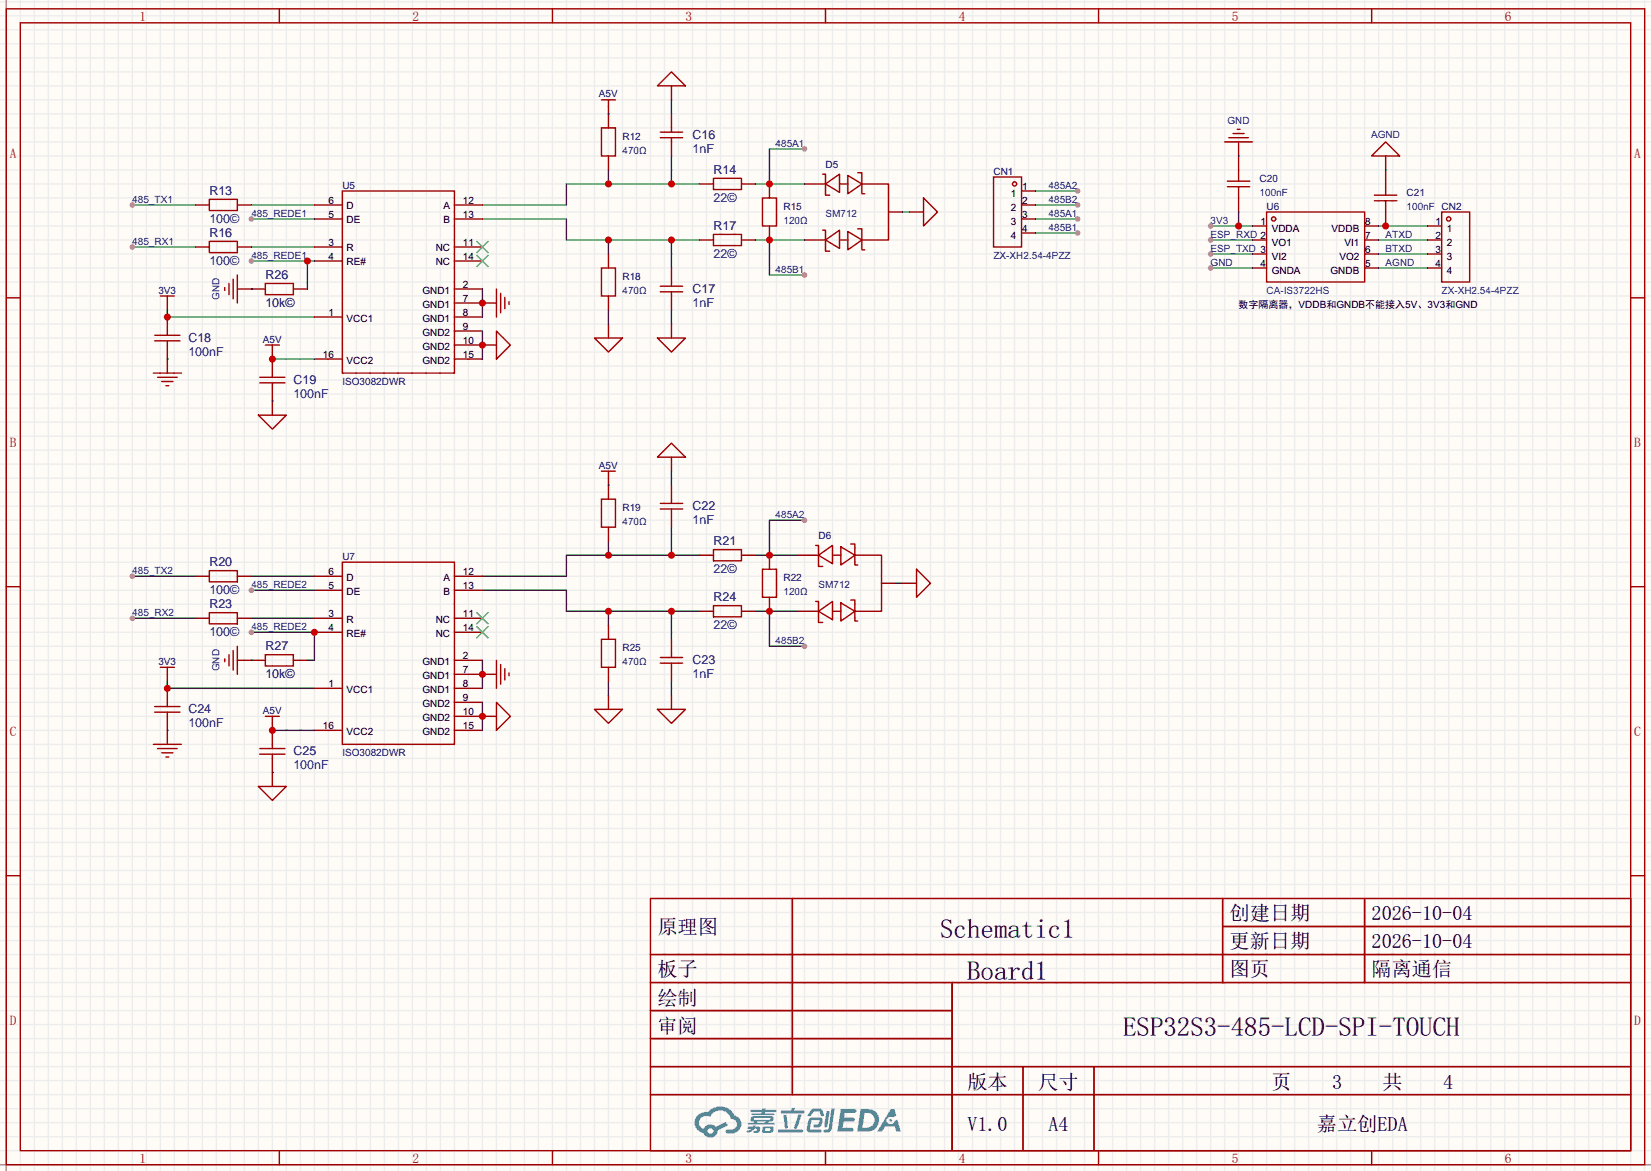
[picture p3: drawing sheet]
<svg xmlns="http://www.w3.org/2000/svg" width="299mm" height="212mm" viewBox="0 0 299 212" stroke-linecap="round" stroke-linejoin="round" font-family="sans-serif">
<path d="M0 0h299.5v212.3h-299.5z" fill="#fffcf7"/>
<g fill="none" stroke="#ededed" stroke-width=".25">
<path d="M1.1 0v212.3M3.7 0v212.3M6.2 0v212.3M8.8 0v212.3M11.3 0v212.3M13.8 0v212.3M16.4 0v212.3M18.9 0v212.3M21.5 0v212.3M24 0v212.3M26.5 0v212.3M29.1 0v212.3"/>
<path d="M31.6 0v212.3M34.2 0v212.3M36.7 0v212.3M39.2 0v212.3M41.8 0v212.3M44.3 0v212.3M46.9 0v212.3M49.4 0v212.3M51.9 0v212.3M54.5 0v212.3M57 0v212.3M59.6 0v212.3"/>
<path d="M62.1 0v212.3M64.6 0v212.3M67.2 0v212.3M69.7 0v212.3M72.3 0v212.3M74.8 0v212.3M77.3 0v212.3M79.9 0v212.3M82.4 0v212.3M85 0v212.3M87.5 0v212.3M90 0v212.3"/>
<path d="M92.6 0v212.3M95.1 0v212.3M97.7 0v212.3M100.2 0v212.3M102.7 0v212.3M105.3 0v212.3M107.8 0v212.3M110.4 0v212.3M112.9 0v212.3M115.4 0v212.3M118 0v212.3M120.5 0v212.3"/>
<path d="M123.1 0v212.3M125.6 0v212.3M128.1 0v212.3M130.7 0v212.3M133.2 0v212.3M135.8 0v212.3M138.3 0v212.3M140.8 0v212.3M143.4 0v212.3M145.9 0v212.3M148.5 0v212.3M151 0v212.3"/>
<path d="M153.5 0v212.3M156.1 0v212.3M158.6 0v212.3M161.2 0v212.3M163.7 0v212.3M166.2 0v212.3M168.8 0v212.3M171.3 0v212.3M173.9 0v212.3M176.4 0v212.3M178.9 0v212.3M181.5 0v212.3"/>
<path d="M184 0v212.3M186.6 0v212.3M189.1 0v212.3M191.6 0v212.3M194.2 0v212.3M196.7 0v212.3M199.3 0v212.3M201.8 0v212.3M204.3 0v212.3M206.9 0v212.3M209.4 0v212.3M212 0v212.3"/>
<path d="M214.5 0v212.3M217 0v212.3M219.6 0v212.3M222.1 0v212.3M224.7 0v212.3M227.2 0v212.3M229.7 0v212.3M232.3 0v212.3M234.8 0v212.3M237.4 0v212.3M239.9 0v212.3M242.4 0v212.3"/>
<path d="M245 0v212.3M247.5 0v212.3M250.1 0v212.3M252.6 0v212.3M255.1 0v212.3M257.7 0v212.3M260.2 0v212.3M262.8 0v212.3M265.3 0v212.3M267.8 0v212.3M270.4 0v212.3M272.9 0v212.3"/>
<path d="M275.5 0v212.3M278 0v212.3M280.5 0v212.3M283.1 0v212.3M285.6 0v212.3M288.2 0v212.3M290.7 0v212.3M293.2 0v212.3M295.8 0v212.3M298.3 0v212.3M0 .3h299.5M0 2.9h299.5"/>
<path d="M0 5.4h299.5M0 7.9h299.5M0 10.5h299.5M0 13h299.5M0 15.6h299.5M0 18.1h299.5M0 20.6h299.5M0 23.2h299.5M0 25.7h299.5M0 28.3h299.5M0 30.8h299.5M0 33.3h299.5"/>
<path d="M0 35.9h299.5M0 38.4h299.5M0 41h299.5M0 43.5h299.5M0 46h299.5M0 48.6h299.5M0 51.1h299.5M0 53.7h299.5M0 56.2h299.5M0 58.7h299.5M0 61.3h299.5M0 63.8h299.5"/>
<path d="M0 66.4h299.5M0 68.9h299.5M0 71.4h299.5M0 74h299.5M0 76.5h299.5M0 79.1h299.5M0 81.6h299.5M0 84.1h299.5M0 86.7h299.5M0 89.2h299.5M0 91.8h299.5M0 94.3h299.5"/>
<path d="M0 96.8h299.5M0 99.4h299.5M0 101.9h299.5M0 104.5h299.5M0 107h299.5M0 109.5h299.5M0 112.1h299.5M0 114.6h299.5M0 117.2h299.5M0 119.7h299.5M0 122.2h299.5M0 124.8h299.5"/>
<path d="M0 127.3h299.5M0 129.9h299.5M0 132.4h299.5M0 134.9h299.5M0 137.5h299.5M0 140h299.5M0 142.6h299.5M0 145.1h299.5M0 147.6h299.5M0 150.2h299.5M0 152.7h299.5M0 155.3h299.5"/>
<path d="M0 157.8h299.5M0 160.3h299.5M0 162.9h299.5M0 165.4h299.5M0 168h299.5M0 170.5h299.5M0 173h299.5M0 175.6h299.5M0 178.1h299.5M0 180.7h299.5M0 183.2h299.5M0 185.7h299.5"/>
<path d="M0 188.3h299.5M0 190.8h299.5M0 193.4h299.5M0 195.9h299.5M0 198.4h299.5M0 201h299.5M0 203.5h299.5M0 206.1h299.5M0 208.6h299.5M0 211.1h299.5"/>
</g>
<path d="M1.1 0v212.3M0 211.1h299.5" fill="none" stroke="#999" stroke-width=".25"/>
<g fill="none" stroke="#a10000" stroke-width=".25">
<path d="M1.1 1.6h297.2v209.5h-297.2zM3.7 4.1h292.1v204.5h-292.1zM50.7 1.6v2.5M100.2 1.6v2.5M149.7 1.6v2.5M199.3 1.6v2.5M248.8 1.6v2.5M1.1 54h2.6M295.8 54h2.5M1.1 106.4h2.6M295.8 106.4h2.5M1.1 158.8h2.6"/>
<path d="M295.8 158.8h2.5M118 162.9h177.8v45.7h-177.8zM118 173h177.8M118 178.1h177.8M143.7 162.9v35.5M172.7 178.1v30.5M221.8 162.9v15.2M221.8 168h74M247.5 162.9v15.2M118 183.2h54.7M118 193.4h177.8M118 188.3h54.7"/>
<path d="M118 198.4h177.8M185.6 193.4v15.2M198.4 193.4v15.2M50.7 208.6v2.5M100.2 208.6v2.5M149.7 208.6v2.5M199.3 208.6v2.5M248.8 208.6v2.5"/>
</g>
<g fill="#5487ff">
<path d="M152.5 201h1.6a1.34 1.34 0 0 1 1.2 .2 .37 .37 0 0 1-.3 .6h-1.7l-.2 .8h1.6a.37 .37 0 0 1 .4 .4 .37 .37 0 0 1-.4 .4l-1.7-.1-.2 1.2h.8a1.26 1.26 0 0 1 1.2 .1 .36 .36 0 0 1-.3 .6h-2.6z"/>
<path d="M161.5 201.1h.8l.3 1.2-.6 .3a.72 .72 0 0 0-1.1 .2 .72 .72 0 0 0 .3 1 .72 .72 0 0 0 1-.4l.1-.2 .5-.2 .6 2.1h-.8l-.3-.8h-1.8l-.5 .8h-.9z"/>
<path d="M149.9 201.4h.6l-.4 2.7a.31 .31 0 0 1-.3 .3 .31 .31 0 0 1-.3-.3z"/>
<path d="M150.8 201h.6l-.5 3.7a.97 .97 0 0 1-1.5 .5l.1-.4h.6l.2-.2z"/>
<path d="M147.1 201.2l.5-.2h1.3l.3 .4 .3 .8-.1 .2h-.5l-.3-.9h-.8l-.2 .1-.6 .8-.5-.1v-.1z"/>
<path d="M146.8 202.8l.4-.2 1.5-.1a.69 .69 0 0 1 .5 .5 .69 .69 0 0 1-.1 .7 .74 .74 0 0 1-.8 .7h-.6a.27 .27 0 0 1-.2-.3 .27 .27 0 0 1 .3-.3h.6l.2-.7h-1.4l-.3 1.6 1.9 .1a.28 .28 0 0 1 .2 .3 .28 .28 0 0 1-.3 .2h-1.9l-.4-.2-.1-.5z"/>
<path d="M141.1 204.8h4.3a.28 .28 0 0 1 .3 .3 .28 .28 0 0 1-.3 .2h-4.2l-.1-.1z"/>
<path d="M144.8 202.1h.6l-.8 2.4a.3 .3 0 0 1-.4 .2 .3 .3 0 0 1-.2-.3z"/>
<path d="M142.1 202.1h.6l.2 2.2-.2 .3-.4-.2z"/>
<path d="M141.7 201.3h1.8l.2-.4h.5l-.1 .4h1.5a.27 .27 0 0 1 .3 .3 .27 .27 0 0 1-.3 .3h-3.8l-.2-.2z"/>
<path d="M135.7 204.2h.8v-.1l.6-.1-.1 .2 .8 .1a.7 .7 0 0 1-.5 1.1h-.6v-.4l.6-.1v-.2l-.4-.1a2.13 2.13 0 0 1-1.3 .8l-.2-.4 .8-.3h-.6z"/>
<path d="M136.1 201.2h2.1l.1-.3h.6l-.1 .3h1.9l.2 .2-.2 .2h-1.9l-.1 .2h1.6l.2 .2-.2 .2h-3.9l-.1-.4h1.8v-.2h-1.9l-.1-.1z"/>
<path d="M156.1 201l-.6 4.2h1.4a2.14 2.14 0 0 0 2.6-2.1 2.14 2.14 0 0 0-2.7-2.1zM156.8 201.7a1.37 1.37 0 0 1 1.8 1.2 1.37 1.37 0 0 1-1.5 1.5l-.7 .1z"/>
<path d="M136.3 202.5a.47 .47 0 0 0-.2 .6 .47 .47 0 0 0 .6 .2l.1 .3h-1.1l-.1 .3h4.7l.2-.1-.1-.2h-1l.1-.3a.6 .6 0 0 0 .7-.2 .6 .6 0 0 0 0-.7l-3.5-.1zM136.8 202.7h2.8l.1 .1-.1 .2h-2.8zM137.4 203.3h1.4l-.1 .3h-1.2z"/>
<path d="M138.4 204.3a.9 .9 0 0 0-.1 1.1 2.48 2.48 0 0 0 1.9-.2 .84 .84 0 0 0 0-1h-1.4zM138.9 204.6h.7l.1 .3-.2 .1h-.7z"/>
<path d="M126.6 202.1a1.91 1.91 0 0 0-.5 2 1.91 1.91 0 0 0 1.5 1.3 1.35 1.35 0 0 0 1.5 .9 1.35 1.35 0 0 0 1.1-1.4l1.9-.9-.4-.6-1.8 .9a1.41 1.41 0 0 0-2.3 .3 1.25 1.25 0 0 1-.6-1.7 1.25 1.25 0 0 1 1.8-.4 1.97 1.97 0 0 1 2-1.2 1.97 1.97 0 0 1 1.8 1.5 .96 .96 0 0 1 1 .9 .96 .96 0 0 1-.9 1h-.6a.39 .39 0 0 0-.5 .4 .39 .39 0 0 0 .4 .4 1.87 1.87 0 0 0 1.9-.5 1.87 1.87 0 0 0 .4-2l-.7-.7-.4-.1a2.86 2.86 0 0 0-4.8-.6h-.3a2.27 2.27 0 0 0-1.5 .5zM128.4 205.1a.5 .5 0 0 1 1 0 .5 .5 0 0 1-1 0z"/>
<circle cx="161.6" cy="203.1" r=".27"/>
</g>
<path d="M145.9 33.3h3.8M161.2 38.4h2.5M145.9 43.5h3.8M144.7 110.8h3.8M144.7 100.7h3.8M159.9 105.7h2.5" fill="none" stroke="#870000" stroke-width=".25"/>
<g fill="none" stroke="#a10000" stroke-width=".25">
<path d="M149.2 31.6h.5v3.8h.8M149.7 33.3l2.6-1.7v3.3zM152.3 33.3h1.5M153.8 31.8l2.5 1.5-2.5 1.8zM155.6 31.3h.7v3.8h.5M156.3 33.3h4.9v10.2h-4.9M149.2 41.7h.5v3.8h.8M149.7 43.5l2.6-1.8v3.3zM152.3 43.5h1.5M153.8 42l2.5 1.5-2.5 1.8zM155.6 41.5h.7v3.8h.5M148 98.9h.5v3.8h.7"/>
<path d="M152.5 99.1l2.6 1.6-2.6 1.7zM154.3 98.6h.8v3.8h.5M148 109h.5v3.9h.7M148.5 110.8l2.5-1.8v3.3zM148.5 100.7l2.5-1.8v3.3zM151 110.8h1.5M151 100.7h1.5M152.5 109.3l2.6 1.5-2.6 1.8zM154.3 108.8h.8v3.8h.5M155.1 100.7h4.8v10.1h-4.8"/>
</g>
<path d="M163.7 38.4h1.3M24 44.8h11.4M162.4 105.7h1.3" fill="none" stroke="#008700" stroke-width=".25"/>
<circle cx="24" cy="44.8" r=".51" fill="#999"/>
<path d="M24 112.1h11.4" fill="none" stroke="#008700" stroke-width=".25"/>
<circle cx="24" cy="112.1" r=".51" fill="#999"/>
<path d="M24 37.2h11.4" fill="none" stroke="#008700" stroke-width=".25"/>
<circle cx="24" cy="37.2" r=".51" fill="#999"/>
<path d="M24 104.5h11.4" fill="none" stroke="#008700" stroke-width=".25"/>
<circle cx="24" cy="104.5" r=".51" fill="#999"/>
<path d="M165 38.4h2.5M110.4 58.7v2.6M163.7 105.7h2.5M110.4 126.1v2.5" fill="none" stroke="#870000" stroke-width=".25"/>
<path d="M167.5 35.9l2.6 2.5-2.6 2.6zM107.8 61.3h5.1l-2.5 2.5zM166.2 103.2l2.6 2.5-2.6 2.6zM107.8 128.6h5.1l-2.5 2.5z" fill="none" stroke="#a10000" stroke-width=".25"/>
<path d="M110.4 30.8v2.5M121.8 28.3v5M126.9 33.3h-24.2v3.9h-15.2M110.4 56.2v2.5M110.4 123.5v2.6" fill="none" stroke="#008700" stroke-width=".25"/>
<g fill="#c00">
<circle cx="121.8" cy="33.3" r=".63"/>
<circle cx="110.4" cy="33.3" r=".63"/>
</g>
<path d="M110.4 98.1v2.6M121.8 95.6v5.1M126.9 100.7h-24.2v3.8h-15.2" fill="none" stroke="#008700" stroke-width=".25"/>
<g fill="#c00">
<circle cx="110.4" cy="100.7" r=".63"/>
<circle cx="121.8" cy="100.7" r=".63"/>
</g>
<path d="M87.5 39.7h15.2v3.8h24.2M110.4 43.5v2.5M121.8 43.5v5.1" fill="none" stroke="#008700" stroke-width=".25"/>
<g fill="#c00">
<circle cx="121.8" cy="43.5" r=".63"/>
<circle cx="110.4" cy="43.5" r=".63"/>
</g>
<path d="M87.5 107h15.2v3.8h24.2M110.4 110.8v2.6M121.8 110.8v5.1" fill="none" stroke="#008700" stroke-width=".25"/>
<g fill="#c00">
<circle cx="110.4" cy="110.8" r=".63"/>
<circle cx="121.8" cy="110.8" r=".63"/>
</g>
<g fill="none" stroke="#870000" stroke-width=".25">
<path d="M110.4 19.4v1.2M121.8 15.6v2.5M35.4 37.2h2.6M43.1 37.2h2.5M126.9 33.3h2.5M134.5 33.3h2.5M30.4 54.9v1.3M30.4 57.5v2.5M35.4 44.8h2.6M43.1 44.8h2.5M121.8 58.7v2.6M126.9 43.5h2.5"/>
<path d="M134.5 43.5h2.5M30.4 62.6v2.5M49.4 63.8v3.8M49.4 70.2v5.1M87.5 62.6h2.5M110.4 86.7v1.3M121.8 82.9v2.5M35.4 112.1h2.6M35.4 104.5h2.6M43.1 112.1h2.5M43.1 104.5h2.5M126.9 110.8h2.5"/>
<path d="M126.9 100.7h2.5M134.5 110.8h2.5M134.5 100.7h2.5M30.4 122.2v1.3M49.4 131.1v3.8M49.4 137.5v5.1M87.5 129.9h2.5M121.8 126.1v2.5"/>
</g>
<g fill="none" stroke="#a10000" stroke-width=".25">
<path d="M109.1 18.1h2.5M110.4 18.1v1.3M121.8 13l2.5 2.6h-5zM38 36.1h5.1v2.1h-5.1zM129.4 32.3h5.1v2.1h-5.1zM29.1 53.7h2.5M30.4 53.7v1.2M38 43.8h5.1v2h-5.1zM129.4 42.5h5.1v2h-5.1zM46.9 75.3h5l-2.5 2.5zM47.1 69.4h4.6M47.1 68.4h4.6"/>
<path d="M48.1 62.6h2.6M49.4 62.6v1.2M49.4 67.6v.8M49.4 69.4v.8M90 60l2.6 2.6-2.6 2.5zM119.3 61.3h5l-2.5 2.5zM109.1 85.4h2.5M110.4 85.4v1.3M121.8 80.3l2.5 2.6h-5zM129.4 99.6h5.1v2.1h-5.1zM38 111.1h5.1v2h-5.1zM38 103.5h5.1v2h-5.1z"/>
<path d="M129.4 109.8h5.1v2h-5.1zM29.1 121h2.5M30.4 121v1.2M47.1 136.7h4.6M47.1 135.7h4.6M48.1 129.9h2.6M49.4 129.9v1.2M49.4 134.9v.8M49.4 136.7v.8M90 127.3l2.6 2.6-2.6 2.5zM119.3 128.6h5l-2.5 2.5zM46.9 142.6h5l-2.5 2.5z"/>
</g>
<path d="M121.8 18.1v2.5M45.6 37.2h11.4M30.4 56.2v1.3h26.6M45.6 44.8h11.4M121.8 56.2v2.5M49.4 72.7h.1M121.8 85.4v2.6M45.6 112.1h11.4M45.6 104.5h11.4M30.4 123.5v1.3h26.6M121.8 123.5v2.6M49.4 140h.1" fill="none" stroke="#008700" stroke-width=".25"/>
<circle cx="30.4" cy="57.5" r=".63" fill="#c00"/>
<path d="M28.1 60.8h4.5M28.1 61.8h4.5M30.4 60v.8M30.4 61.8v.8" fill="none" stroke="#a10000" stroke-width=".25"/>
<path d="M30.4 124.8v2.5M30.4 129.9v2.5" fill="none" stroke="#870000" stroke-width=".25"/>
<circle cx="30.4" cy="124.8" r=".63" fill="#c00"/>
<g fill="none" stroke="#a10000" stroke-width=".25">
<path d="M90 52.4v5.1M90.8 53.2v3.5M91.6 53.9v2.1M92.3 54.7v.5M27.8 67.6h5.1M28.6 68.4h3.5M29.3 69.2h2.1M30.1 69.9h.5M90 119.7v5.1M27.8 134.9h5.1M28.1 128.1h4.5M28.1 129.1h4.5"/>
<path d="M28.6 135.7h3.5M29.3 136.5h2.1M30.1 137.2h.5M30.4 127.3v.8M30.4 129.1v.8M90.8 120.5v3.5M91.6 121.2v2.1M92.3 122v.5"/>
</g>
<path d="M87.5 54.9h2.5M30.4 65.1v2.5M30.4 132.4v2.5M87.5 122.2h2.5" fill="none" stroke="#870000" stroke-width=".25"/>
<path d="M30.4 65.1h.1M137 110.8h7.7M139.6 110.8v6.4h6.3M30.4 132.4h.1" fill="none" stroke="#008700" stroke-width=".25"/>
<circle cx="145.9" cy="117.2" r=".51" fill="#999"/>
<path d="M137 43.5h8.9M139.6 43.5v6.4h6.3" fill="none" stroke="#008700" stroke-width=".25"/>
<circle cx="145.9" cy="49.9" r=".51" fill="#999"/>
<path d="M145.9 94.3h-6.3v6.4M137 100.7h7.7" fill="none" stroke="#008700" stroke-width=".25"/>
<circle cx="145.9" cy="94.3" r=".51" fill="#999"/>
<path d="M137 33.3h8.9M145.9 27h-6.3v6.3" fill="none" stroke="#008700" stroke-width=".25"/>
<circle cx="145.9" cy="27" r=".51" fill="#999"/>
<g fill="none" stroke="#a10000" stroke-width=".25">
<path d="M119.8 24h4M119.8 25h4M121.8 23.2v.8M121.8 25v.7M180.2 32.1h5.1v12.7h-5.1zM261.5 38.4h5.1v12.7h-5.1zM48.1 51.4h5.1v2h-5.1zM119.8 52.9h4M119.8 51.9h4M121.8 51.1v.8M121.8 52.9v.8M119.8 91.3h4"/>
<path d="M119.8 92.3h4M121.8 90.5v.8M121.8 92.3v.7M48.1 118.7h5.1v2h-5.1zM119.8 119.2h4M121.8 118.4v.8M119.8 120.2h4M121.8 120.2v.8"/>
<circle cx="184" cy="33.3" r=".38"/>
<circle cx="262.8" cy="39.7" r=".38"/>
</g>
<g fill="none" stroke="#870000" stroke-width=".25">
<path d="M121.8 20.6v2.6M121.8 25.7v2.6M185.3 34.6h2.5M185.3 37.2h2.5M185.3 39.7h2.5M45.6 52.4h2.5M53.2 52.4h2.6M121.8 48.6v2.5M121.8 53.7v2.5M185.3 42.2h2.5M259 41h2.5M259 43.5h2.5"/>
<path d="M259 46h2.5M259 48.6h2.5M121.8 88v2.5M121.8 93v2.6M45.6 119.7h2.5M53.2 119.7h2.6M121.8 115.9v2.5M121.8 121v2.5"/>
</g>
<path d="M187.8 34.6h7.7" fill="none" stroke="#008700" stroke-width=".25"/>
<circle cx="195.5" cy="34.6" r=".51" fill="#999"/>
<path d="M62.1 34.6h20.3v33h-20.3zM62.1 101.9h20.3v33h-20.3z" fill="none" stroke="#a10000" stroke-width=".25"/>
<g fill="none" stroke="#870000" stroke-width=".25">
<path d="M57 39.7h5.1M57 37.2h5.1M82.4 39.7h5.1M82.4 37.2h5.1M57 57.5h5.1M57 44.8h5.1M57 47.3h5.1M82.4 57.5h5.1M82.4 52.4h5.1M82.4 44.8h5.1M82.4 47.3h5.1M82.4 54.9h5.1"/>
<path d="M57 65.1h5.1M82.4 60h5.1M82.4 62.6h5.1M82.4 65.1h5.1M57 112.1h5.1M57 114.6h5.1M57 107h5.1M57 104.5h5.1M82.4 119.7h5.1M82.4 112.1h5.1M82.4 114.6h5.1M82.4 107h5.1"/>
<path d="M82.4 104.5h5.1M57 124.8h5.1M57 132.4h5.1M82.4 124.8h5.1M82.4 122.2h5.1M82.4 127.3h5.1M82.4 129.9h5.1M82.4 132.4h5.1"/>
</g>
<path d="M86.5 43.8l2 2M86.5 46.3l2 2M88.5 43.8l-2 2M88.5 46.3l-2 2M86.5 111.1l2 2M86.5 113.6l2 2M88.5 111.1l-2 2M88.5 113.6l-2 2" fill="none" stroke="#3c3" stroke-width=".25"/>
<path d="M187.8 42.2h7.7" fill="none" stroke="#008700" stroke-width=".25"/>
<circle cx="195.5" cy="42.2" r=".51" fill="#999"/>
<path d="M45.6 107h11.4" fill="none" stroke="#008700" stroke-width=".25"/>
<circle cx="45.6" cy="107" r=".51" fill="#999"/>
<path d="M45.6 39.7h11.4" fill="none" stroke="#008700" stroke-width=".25"/>
<circle cx="45.6" cy="39.7" r=".51" fill="#999"/>
<path d="M45.6 114.6h11.4v5.1h-1.2" fill="none" stroke="#008700" stroke-width=".25"/>
<circle cx="57" cy="114.6" r=".63" fill="#c00"/>
<circle cx="45.6" cy="114.6" r=".51" fill="#999"/>
<path d="M45.6 47.3h11.4M55.8 47.3v5.1" fill="none" stroke="#008700" stroke-width=".25"/>
<circle cx="55.8" cy="47.3" r=".63" fill="#c00"/>
<circle cx="45.6" cy="47.3" r=".51" fill="#999"/>
<path d="M49.4 65.1h7.6" fill="none" stroke="#008700" stroke-width=".25"/>
<circle cx="49.4" cy="65.1" r=".63" fill="#c00"/>
<path d="M49.4 132.4h7.6" fill="none" stroke="#008700" stroke-width=".25"/>
<circle cx="49.4" cy="132.4" r=".63" fill="#c00"/>
<path d="M87.5 52.4v5.1" fill="none" stroke="#008700" stroke-width=".25"/>
<circle cx="87.5" cy="54.9" r=".63" fill="#c00"/>
<path d="M87.5 119.7v5.1" fill="none" stroke="#008700" stroke-width=".25"/>
<circle cx="87.5" cy="122.2" r=".63" fill="#c00"/>
<path d="M87.5 60v5.1" fill="none" stroke="#008700" stroke-width=".25"/>
<circle cx="87.5" cy="62.6" r=".63" fill="#c00"/>
<path d="M87.5 127.3v5.1" fill="none" stroke="#008700" stroke-width=".25"/>
<circle cx="87.5" cy="129.9" r=".63" fill="#c00"/>
<g fill="none" stroke="#a10000" stroke-width=".25">
<path d="M222.6 33.9h4.1M222.6 32.8h4.1M224.7 30.8v2M224.7 33.9v2M229.7 38.4h17.8v12.7h-17.8zM249.3 36.4h4.1M249.3 35.4h4.1M251.3 33.3v2.1M251.3 36.4v2"/>
<circle cx="231" cy="39.7" r=".38"/>
</g>
<path d="M224.7 28.3v2.5M224.7 35.9v2.5M251.3 30.8v2.5M251.3 38.4v2.6M227.2 41h2.5M227.2 43.5h2.5M227.2 46h2.5M227.2 48.6h2.5M247.5 41h2.6M247.5 43.5h2.6M247.5 46h2.6M247.5 48.6h2.6" fill="none" stroke="#870000" stroke-width=".25"/>
<path d="M250.1 41h8.9" fill="none" stroke="#008700" stroke-width=".25"/>
<circle cx="251.3" cy="41" r=".63" fill="#c00"/>
<path d="M224.7 38.4v2.6M219.6 41h7.6M250.1 48.6h8.9M250.1 43.5h8.9M250.1 46h8.9" fill="none" stroke="#008700" stroke-width=".25"/>
<circle cx="224.7" cy="41" r=".63" fill="#c00"/>
<circle cx="219.6" cy="41" r=".51" fill="#999"/>
<path d="M219.6 48.6h7.6" fill="none" stroke="#008700" stroke-width=".25"/>
<circle cx="219.6" cy="48.6" r=".51" fill="#999"/>
<path d="M224.7 25.7v2.6" fill="none" stroke="#870000" stroke-width=".25"/>
<path d="M222.1 25.7h5.1M222.9 25h3.5M223.6 24.2h2.1M224.4 23.4h.5" fill="none" stroke="#a10000" stroke-width=".25"/>
<path d="M224.7 28.3h.1M219.6 43.5h7.6" fill="none" stroke="#008700" stroke-width=".25"/>
<circle cx="219.6" cy="43.5" r=".51" fill="#999"/>
<path d="M219.6 46h7.6" fill="none" stroke="#008700" stroke-width=".25"/>
<circle cx="219.6" cy="46" r=".51" fill="#999"/>
<path d="M251.3 28.3v2.5M139.6 100.7v2.5" fill="none" stroke="#870000" stroke-width=".25"/>
<path d="M248.8 28.3l2.5-2.6 2.6 2.6zM138.3 103.2h2.5v5.1h-2.5z" fill="none" stroke="#a10000" stroke-width=".25"/>
<path d="M251.3 30.8h.1" fill="none" stroke="#008700" stroke-width=".25"/>
<circle cx="139.6" cy="100.7" r=".63" fill="#c00"/>
<path d="M139.6 108.3v2.5" fill="none" stroke="#870000" stroke-width=".25"/>
<circle cx="139.6" cy="110.8" r=".63" fill="#c00"/>
<path d="M138.3 35.9h2.5v5.1h-2.5z" fill="none" stroke="#a10000" stroke-width=".25"/>
<path d="M139.6 33.3v2.6" fill="none" stroke="#870000" stroke-width=".25"/>
<circle cx="139.6" cy="33.3" r=".63" fill="#c00"/>
<path d="M139.6 41v2.5" fill="none" stroke="#870000" stroke-width=".25"/>
<circle cx="139.6" cy="43.5" r=".63" fill="#c00"/>
<path d="M109.1 23.2h2.5v5.1h-2.5zM109.1 48.6h2.5v5.1h-2.5zM109.1 90.5h2.5v5.1h-2.5zM109.1 115.9h2.5v5.1h-2.5z" fill="none" stroke="#a10000" stroke-width=".25"/>
<path d="M110.4 20.6v2.6M110.4 28.3v2.5M110.4 46v2.6M110.4 53.7v2.5M110.4 88v2.5M110.4 95.6v2.5M110.4 113.4v2.5M110.4 121v2.5" fill="none" stroke="#870000" stroke-width=".25"/>
<path d="M110.4 20.6h.1M187.8 37.2h7.7M110.4 88h.1" fill="none" stroke="#008700" stroke-width=".25"/>
<circle cx="195.5" cy="37.2" r=".51" fill="#999"/>
<path d="M187.8 39.7h7.7" fill="none" stroke="#008700" stroke-width=".25"/>
<circle cx="195.5" cy="39.7" r=".51" fill="#999"/>
<path d="M43.1 52.4h2.5M43.1 119.7h2.5" fill="none" stroke="#870000" stroke-width=".25"/>
<path d="M40.8 52.1v.6M41.5 51.4v2M42.3 50.6v3.6M43.1 49.9v5M40.8 119.5v.5M41.5 118.7v2M42.3 117.9v3.6M43.1 117.2v5" fill="none" stroke="#a10000" stroke-width=".25"/>
<path d="M45.6 52.4h.1M45.6 119.7h.1" fill="none" stroke="#008700" stroke-width=".25"/>
<g font-size="4.9">
<text x="170.5" y="170">Schematic1</text>
<text x="175.4" y="177.6">Board1</text>
<text x="203.7" y="187.8">ESP32S3-485-LCD-SPI-TOUCH</text>
</g>
<g font-size="3.7">
<text x="223" y="166.9">创建日期</text>
<text x="248.8" y="166.9">2026-10-04</text>
<text x="119.3" y="169.4">原理图</text>
<text x="223" y="171.9">更新日期</text>
<text x="248.8" y="171.9">2026-10-04</text>
<text x="119.3" y="177">板子</text>
<text x="223" y="177">图页</text>
<text x="248.8" y="177">隔离通信</text>
<text x="119.3" y="182.1">绘制</text>
<text x="119.3" y="187.2">审阅</text>
<text x="175.5" y="197.3">版本</text>
<text x="188.3" y="197.3">尺寸</text>
<text x="230.6" y="197.3">页</text>
<text x="241.6" y="197.3">3</text>
<text x="250.8" y="197.3">共</text>
<text x="261.8" y="197.3">4</text>
<text x="175.5" y="205">V1.0</text>
<text x="190.2" y="205">A4</text>
<text x="238.9" y="205">嘉</text>
<text x="242.5" y="205">立创ED</text>
<text x="253.5" y="205">A</text>
</g>
<g font-size="2.4" fill="#a00000">
<text x="25.3" y="3.7">1</text>
<text x="74.8" y="3.7">2</text>
<text x="124.4" y="3.7">3</text>
<text x="173.9" y="3.7">4</text>
<text x="223.4" y="3.7">5</text>
<text x="272.9" y="3.7">6</text>
<text x="1.8" y="28.7">A</text>
<text x="296.4" y="28.7">A</text>
<text x="1.8" y="81.1">B</text>
<text x="296.4" y="81.1">B</text>
<text x="1.8" y="133.4">C</text>
<text x="296.4" y="133.4">C</text>
<text x="1.8" y="185.8">D</text>
<text x="296.4" y="185.8">D</text>
<text x="25.3" y="210.8">1</text>
<text x="74.8" y="210.8">2</text>
<text x="124.4" y="210.8">3</text>
<text x="173.9" y="210.8">4</text>
<text x="223.4" y="210.8">5</text>
<text x="272.9" y="210.8">6</text>
</g>
<g font-size="2.3" fill="#000080">
<text x="125.6" y="25.2">C16</text>
<text x="38" y="35.3">R13</text>
<text x="129.4" y="31.5">R14</text>
<text x="129.4" y="41.7">R17</text>
<text x="38" y="43">R16</text>
<text x="48.1" y="50.6">R26</text>
<text x="125.6" y="53.1">C17</text>
<text x="48.1" y="55.7">10k©</text>
<text x="34.2" y="62">C18</text>
<text x="53.2" y="69.6">C19</text>
<text x="125.6" y="92.5">C22</text>
<text x="129.4" y="98.8">R21</text>
<text x="38" y="102.7">R20</text>
<text x="38" y="110.3">R23</text>
<text x="129.4" y="109">R24</text>
<text x="48.1" y="117.9">R27</text>
<text x="48.1" y="123">10k©</text>
<text x="125.6" y="120.4">C23</text>
<text x="34.2" y="129.3">C24</text>
<text x="53.2" y="136.9">C25</text>
</g>
<g font-size="2.3" fill="#00f">
<text x="125.6" y="27.7">1nF</text>
<text x="38" y="40.4">100©</text>
<text x="129.4" y="36.6">22©</text>
<text x="129.4" y="46.8">22©</text>
<text x="38" y="48">100©</text>
<text x="125.6" y="55.7">1nF</text>
<text x="34.2" y="64.6">100nF</text>
<text x="53.2" y="72.2">100nF</text>
<text x="125.6" y="95">1nF</text>
<text x="38" y="107.7">100©</text>
<text x="129.4" y="103.9">22©</text>
<text x="38" y="115.4">100©</text>
<text x="129.4" y="114.1">22©</text>
<text x="125.6" y="123">1nF</text>
<text x="34.2" y="131.9">100nF</text>
<text x="53.2" y="139.5">100nF</text>
</g>
<g font-size="1.8" fill="#000080">
<text x="108.6" y="17.7">A5V</text>
<text x="112.9" y="25.3">R12</text>
<text x="62.1" y="34.2">U5</text>
<text x="149.7" y="30.4">D5</text>
<text x="180.2" y="31.6">CN1</text>
<text x="228.5" y="32.9">C20</text>
<text x="255.1" y="35.5">C21</text>
<text x="142.1" y="38">R15</text>
<text x="229.7" y="38">U6</text>
<text x="261.5" y="38">CN2</text>
<text x="28.7" y="53.2">3V3</text>
<text x="112.9" y="50.7">R18</text>
<text x="47.7" y="62.1">A5V</text>
<text x="62.1" y="69.7">ISO3082DWR</text>
<text x="108.6" y="85">A5V</text>
<text x="112.9" y="92.6">R19</text>
<text x="62.1" y="101.5">U7</text>
<text x="148.5" y="97.7">D6</text>
<text x="142.1" y="105.3">R22</text>
<text x="112.9" y="118">R25</text>
<text x="28.7" y="120.5">3V3</text>
<text x="47.7" y="129.4">A5V</text>
<text x="62.1" y="137.1">ISO3082DWR</text>
</g>
<g font-size="1.8" fill="#00f">
<text x="222.6" y="22.5">GND</text>
<text x="112.9" y="27.8">470Ω</text>
<text x="140.7" y="26.6">485A1</text>
<text x="248.7" y="25">AGND</text>
<text x="190.2" y="34.2">485A2</text>
<text x="228.5" y="35.5">100nF</text>
<text x="24" y="36.7">485_TX1</text>
<text x="45.6" y="39.3">485_REDE1</text>
<text x="142.1" y="40.5">120Ω</text>
<text x="149.7" y="39.3">SM712</text>
<text x="190.2" y="41.8">485B1</text>
<text x="190.2" y="36.7">485B2</text>
<text x="190.2" y="39.3">485A1</text>
<text x="219.6" y="40.5">3V3</text>
<text x="255.1" y="38">100nF</text>
<text x="24" y="44.3">485_RX1</text>
<text x="45.6" y="46.9">485_REDE1</text>
<text x="180.2" y="46.9">ZX-XH2.54-4PZZ</text>
<text x="219.6" y="43.1">ESP_RXD 2</text>
<text x="219.6" y="45.6">ESP_TXD 3</text>
<text x="251.3" y="43.1">ATXD</text>
<text x="251.3" y="45.6">BTXD</text>
<text x="112.9" y="53.2">470Ω</text>
<text x="140.7" y="49.4">485B1</text>
<text x="219.6" y="48.2">GND</text>
<text x="229.7" y="53.2">CA-IS3722HS</text>
<text x="251.3" y="48.2">AGND</text>
<text x="261.5" y="53.2">ZX-XH2.54-4PZZ</text>
<text x="39.8" y="54.4" transform="rotate(-90 39.8 54.4)">GND</text>
<text x="112.9" y="95.1">470Ω</text>
<text x="140.7" y="93.9">485A2</text>
<text x="24" y="104">485_TX2</text>
<text x="45.6" y="106.6">485_REDE2</text>
<text x="142.1" y="107.8">120Ω</text>
<text x="148.5" y="106.6">SM712</text>
<text x="24" y="111.7">485_RX2</text>
<text x="45.6" y="114.2">485_REDE2</text>
<text x="140.7" y="116.7">485B2</text>
<text x="39.8" y="121.7" transform="rotate(-90 39.8 121.7)">GND</text>
<text x="112.9" y="120.5">470Ω</text>
</g>
<g font-size="1.8">
<text x="183.3" y="35.7">1</text>
<text x="185.4" y="34.4">1</text>
<text x="59.6" y="39.5">5</text>
<text x="59.6" y="37">6</text>
<text x="62.9" y="40.5">DE</text>
<text x="62.9" y="38">D</text>
<text x="80.5" y="38">A</text>
<text x="80.5" y="40.5">B</text>
<text x="83.9" y="37">12</text>
<text x="83.9" y="39.5">13</text>
<text x="183.3" y="38.2">2</text>
<text x="183.3" y="40.8">3</text>
<text x="185.4" y="37">2</text>
<text x="185.4" y="39.5">3</text>
<text x="228.6" y="40.8">1</text>
<text x="247.6" y="40.8">8</text>
<text x="260.4" y="40.8">1</text>
<text x="59.6" y="44.6">3</text>
<text x="59.6" y="47.1">4</text>
<text x="62.9" y="45.6">R</text>
<text x="79" y="45.6">NC</text>
<text x="83.9" y="44.6">11</text>
<text x="83.9" y="47.1">14</text>
<text x="183.3" y="43.3">4</text>
<text x="185.4" y="42">4</text>
<text x="230.7" y="42">VDDA</text>
<text x="230.7" y="44.6">VO1</text>
<text x="230.7" y="47.1">VI2</text>
<text x="241.5" y="42">VDDB</text>
<text x="243" y="47.1">VO2</text>
<text x="243.9" y="44.6">VI1</text>
<text x="247.6" y="45.8">6</text>
<text x="247.6" y="43.3">7</text>
<text x="260.4" y="43.3">2</text>
<text x="260.4" y="45.8">3</text>
<text x="262.4" y="42">1</text>
<text x="262.4" y="44.6">2</text>
<text x="262.4" y="47.1">3</text>
<text x="62.9" y="48.1">RE#</text>
<text x="76.6" y="53.2">GND1</text>
<text x="79" y="48.1">NC</text>
<text x="83.9" y="52.2">2</text>
<text x="228.6" y="48.4">4</text>
<text x="230.7" y="49.7">GNDA</text>
<text x="241.3" y="49.7">GNDB</text>
<text x="247.6" y="48.4">5</text>
<text x="260.4" y="48.4">4</text>
<text x="262.4" y="49.7">4</text>
<text x="59.6" y="57.3">1</text>
<text x="62.9" y="58.3">VCC1</text>
<text x="76.6" y="55.7">GND1</text>
<text x="76.6" y="58.3">GND1</text>
<text x="83.9" y="54.7">7</text>
<text x="83.9" y="57.3">8</text>
<text x="83.9" y="59.8">9</text>
<text x="224.7" y="55.8">数字隔</text>
<text x="230.1" y="55.8">离器，VDDB和GN</text>
<text x="245.1" y="55.8">DB</text>
<text x="247.6" y="55.8">不能接</text>
<text x="253.1" y="55.8">入5V、3V3和G</text>
<text x="265.4" y="55.8">ND</text>
<text x="58.6" y="64.9">16</text>
<text x="62.9" y="65.9">VCC2</text>
<text x="76.6" y="60.8">GND2</text>
<text x="76.6" y="63.4">GND2</text>
<text x="76.6" y="65.9">GND2</text>
<text x="83.9" y="62.4">10</text>
<text x="83.9" y="64.9">15</text>
<text x="59.6" y="106.8">5</text>
<text x="59.6" y="104.3">6</text>
<text x="62.9" y="107.8">DE</text>
<text x="62.9" y="105.3">D</text>
<text x="80.5" y="105.3">A</text>
<text x="80.5" y="107.8">B</text>
<text x="83.9" y="104.3">12</text>
<text x="83.9" y="106.8">13</text>
<text x="59.6" y="111.9">3</text>
<text x="62.9" y="112.9">R</text>
<text x="79" y="112.9">NC</text>
<text x="83.9" y="111.9">11</text>
<text x="59.6" y="114.4">4</text>
<text x="62.9" y="115.4">RE#</text>
<text x="79" y="115.4">NC</text>
<text x="83.9" y="119.5">2</text>
<text x="83.9" y="114.4">14</text>
<text x="59.6" y="124.6">1</text>
<text x="62.9" y="125.6">VCC1</text>
<text x="76.6" y="120.5">GND1</text>
<text x="76.6" y="123.1">GND1</text>
<text x="76.6" y="125.6">GND1</text>
<text x="83.9" y="122">7</text>
<text x="83.9" y="124.6">8</text>
<text x="76.6" y="128.1">GND2</text>
<text x="76.6" y="130.7">GND2</text>
<text x="83.9" y="127.1">9</text>
<text x="83.9" y="129.7">10</text>
<text x="58.6" y="132.2">16</text>
<text x="62.9" y="133.2">VCC2</text>
<text x="76.6" y="133.2">GND2</text>
<text x="83.9" y="132.2">15</text>
</g>
</svg>
